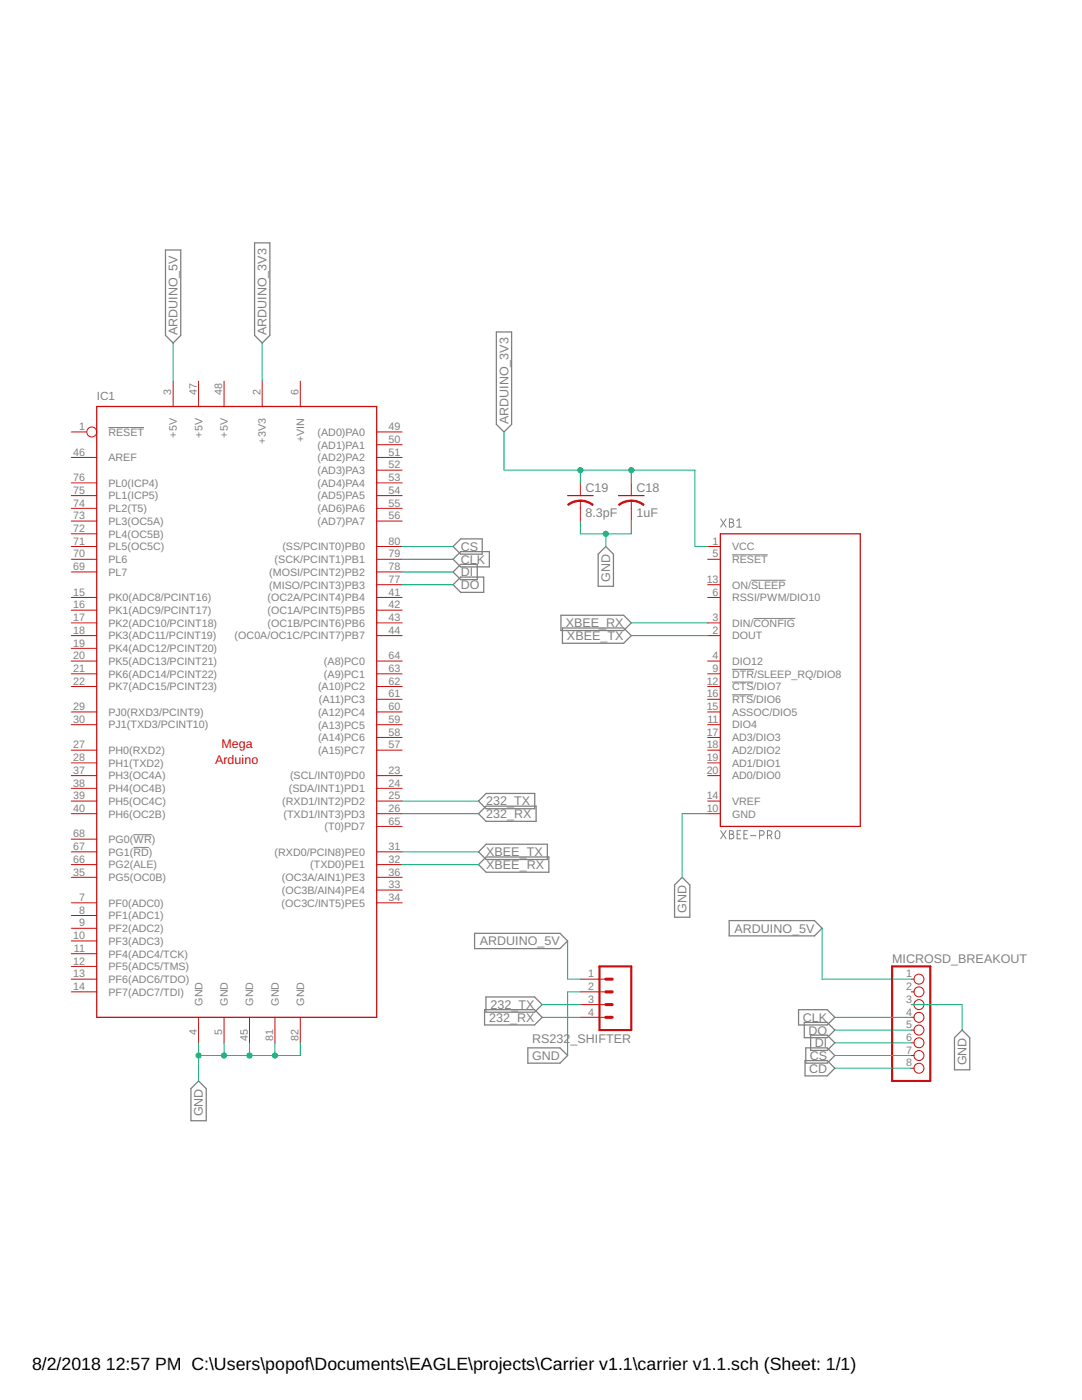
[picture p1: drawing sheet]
<svg xmlns="http://www.w3.org/2000/svg" width="216mm" height="279mm" viewBox="0 0 216 279" stroke-linecap="round" stroke-linejoin="round" font-family="sans-serif">
<g fill="none" stroke="#808080" stroke-width=".2">
<path d="M21.6 85.3h7.1M143.8 103.6l1.1 1.6M144.9 103.6l-1.1 1.6M145.5 103.6h.5a.36 .36 0 0 1 .3 .3 .36 .36 0 0 1-.3 .4 .46 .46 0 0 1 .4 .4 .46 .46 0 0 1-.4 .5h-.5zM145.5 104.3h.5M146.1 110.7h7.1M147 105.2h.9M147 103.9l.5-.3v1.6M149.9 115.8h6.8M146.1 133.6h4.4M146.1 136.1h4.2M146.1 138.7h4.2"/>
<path d="M150.3 123.4h8.4M26.6 166.6h3.7M26.6 169.1h3.1M143.8 165.8l1.1 1.6M144.9 165.8l-1.1 1.6M145.5 165.8h.5a.36 .36 0 0 1 .3 .3 .36 .36 0 0 1-.3 .4 .46 .46 0 0 1 .4 .5 .46 .46 0 0 1-.4 .4h-.5zM145.5 166.5h.5M147.1 166.5h.5M147.8 165.8h-.7v1.6h.7M148.4 166.5h.6M149.2 165.8h-.8v1.6h.8M149.8 166.8h1"/>
<path d="M151.6 166.7h.4a.46 .46 0 0 0 .5-.5 .46 .46 0 0 0-.5-.4h-.4v1.6M153.1 166.7h.5a.46 .46 0 0 0 .4-.5 .46 .46 0 0 0-.4-.4h-.5v1.6M153.7 166.7l.3 .7M154.8 165.9l.3-.1 .3 .1a1.33 1.33 0 0 1 .2 1.2l-.5 .3-.3-.1-.1-.3z"/>
</g>
<g fill="none" stroke="#808080" stroke-width=".25">
<path d="M33 49.9h3.1v17l-1.6 1.6-1.5-1.6zM50.8 48.5h3v18.4l-1.5 1.6-1.5-1.6zM99 66.3h3.1v18.4l-1.5 1.5-1.6-1.5zM90.4 111.6l1.5-1.5h5.7v3h-5.7zM90.4 116.7l1.5-1.5h4.6v3h-4.6zM90.4 114.2l1.5-1.6h3.3v3.1h-3.3zM90.4 109.1l1.5-1.6h4.3v3.1h-4.3zM120.9 109.1l1.5 1.5v6.4h-3v-6.4zM111.9 122.8h12.5l1.6 1.5-1.6 1.5h-12.5zM112.2 125.3h12.2l1.6 1.6-1.6 1.5h-12.2zM95.5 159.9l1.5-1.6h9.7v3.1h-9.7zM95.5 162.4l1.5-1.5h10v3h-10z"/>
<path d="M95.5 172.6l1.5-1.6h12.5v3.1h-12.5zM97 168.5h12.2v3h-12.2l-1.5-1.5zM136.1 175.1l1.5 1.5v6.4h-3v-6.4zM94.7 186.3h17l1.6 1.5-1.6 1.5h-17zM97 199h9.7l1.5 1.5-1.5 1.5h-9.7zM145.5 183.7h17l1.5 1.6-1.5 1.5h-17zM39.6 215.7l1.5 1.6v6.4h-3v-6.4zM96.7 201.5h10l1.5 1.5-1.5 1.6h-10zM105.3 209.1h6.4l1.6 1.6-1.6 1.5h-6.4zM159.3 201.5h5.8l1.5 1.5-1.5 1.6h-5.8zM160.5 204h4.6l1.5 1.6-1.5 1.5h-4.6zM160.6 211.7h4.5l1.5 1.5-1.5 1.5h-4.5z"/>
<path d="M160.8 209.1h4.3l1.5 1.6-1.5 1.5h-4.3zM161.8 206.6h3.3l1.5 1.5-1.5 1.5h-3.3zM192 205.6l1.5 1.5v6.4h-3v-6.4z"/>
</g>
<path d="M19.3 81.1h55.9v121.9h-55.9zM113.3 98.9h5M123.4 98.9h5.1M143.7 106.5h28v58.4h-28z" fill="none" stroke="#c90d0c" stroke-width=".25"/>
<g fill="none" stroke="#c90d0c" stroke-width=".2">
<path d="M34.5 76.1v5M39.6 76.1v5M44.7 76.1v5M52.3 76.1v5M59.9 76.1v5M14.2 98.9h5.1M14.2 96.4h5.1M14.2 91.3h5.1M14.2 86.2h3.1M75.2 98.9h5M75.2 96.4h5M75.2 93.8h5"/>
<path d="M75.2 91.3h5M75.2 88.8h5M75.2 86.2h5M115.8 96.4v2.5M115.8 99.9v4.1M126 96.4v2.5M126 99.9v4.1M14.2 119.2h5.1M14.2 104h5.1M14.2 101.5h5.1M14.2 111.6h5.1M14.2 109.1h5.1"/>
<path d="M14.2 106.5h5.1M14.2 114.2h5.1M75.2 116.7h5M75.2 119.2h5M75.2 104h5M75.2 101.5h5M75.2 111.6h5M75.2 109.1h5M75.2 114.2h5M141.2 116.7h2.5M141.2 119.2h2.5M141.2 111.6h2.5"/>
<path d="M141.2 109.1h2.5M14.2 121.8h5.1M14.2 124.3h5.1M14.2 126.9h5.1M14.2 129.4h5.1M14.2 131.9h5.1M14.2 134.5h5.1M14.2 137h5.1M75.2 121.8h5M75.2 124.3h5M75.2 126.9h5M75.2 131.9h5"/>
<path d="M75.2 134.5h5M75.2 137h5M75.2 139.6h5M141.2 124.3h2.5M141.2 126.9h2.5M141.2 131.9h2.5M141.2 134.5h2.5M141.2 137h2.5M141.2 139.6h2.5M14.2 149.7h5.1M14.2 152.3h5.1M14.2 157.3h5.1"/>
<path d="M14.2 159.9h5.1M14.2 142.1h5.1M14.2 144.6h5.1M14.2 154.8h5.1M75.2 149.7h5M75.2 157.3h5M75.2 159.9h5M75.2 142.1h5M75.2 144.6h5M75.2 147.2h5M75.2 154.8h5M141.2 149.7h2.5"/>
<path d="M141.2 152.3h2.5M141.2 159.9h2.5M141.2 142.1h2.5M141.2 144.6h2.5M141.2 147.2h2.5M141.2 154.8h2.5M14.2 162.4h5.1M14.2 170h5.1M14.2 172.6h5.1M14.2 175.1h5.1M14.2 167.5h5.1M75.2 162.4h5"/>
<path d="M75.2 164.9h5M75.2 170h5M75.2 172.6h5M75.2 175.1h5M75.2 177.6h5M141.2 162.4h2.5M14.2 180.2h5.1M14.2 190.3h5.1M14.2 187.8h5.1M14.2 185.3h5.1M14.2 182.7h5.1M14.2 192.9h5.1"/>
<path d="M14.2 195.4h5.1M14.2 198h5.1M75.2 180.2h5M115.8 195.4h5.1M115.8 198h5.1M181.8 195.4h.6M181.8 198h.6M39.6 203v5.1M44.7 203v5.1M49.8 203v5.1M54.9 203v5.1M59.9 203v5.1"/>
<path d="M115.8 200.5h5.1M115.8 203h5.1M181.8 200.5h.6M181.8 203h.6M181.8 205.6h.6M181.8 208.1h.6M181.8 210.7h.6M181.8 213.2h.6"/>
<circle cx="18.3" cy="86.2" r=".99"/>
<circle cx="183.4" cy="198" r=".99"/>
<circle cx="183.4" cy="195.4" r=".99"/>
<circle cx="183.4" cy="205.6" r=".99"/>
<circle cx="183.4" cy="213.2" r=".99"/>
<circle cx="183.4" cy="203" r=".99"/>
<circle cx="183.4" cy="210.7" r=".99"/>
<circle cx="183.4" cy="208.1" r=".99"/>
<circle cx="183.4" cy="200.5" r=".99"/>
</g>
<path d="M119.6 192.9h6.4v12.7h-6.4zM178 192.9h7.6v22.8h-7.6z" fill="none" stroke="#c90d0c" stroke-width=".42"/>
<path d="M120.9 198h1.3M120.9 195.4h1.3M120.9 200.5h1.3M120.9 203h1.3" fill="none" stroke="#c90d0c" stroke-width=".61"/>
<g fill="#c90d0c" stroke="#c90d0c" stroke-width=".2">
<path d="M126 99.8l1.3 .2 1.2 .7-.1 .2-.9-.5-1.5-.3z" fill-rule="evenodd"/>
<path d="M123.4 100.7l1.2-.7 1.4-.2v.3l-1.5 .3-.9 .5z" fill-rule="evenodd"/>
<path d="M115.8 99.8l1.4 .2 1.2 .7-.2 .2-.9-.5-1.5-.3z" fill-rule="evenodd"/>
<path d="M113.3 100.7l1.1-.7 1.4-.2v.3l-1.5 .3-.9 .5z" fill-rule="evenodd"/>
</g>
<g fill="none" stroke="#0dab76" stroke-width=".2">
<path d="M34.5 68.5v7.6M52.3 68.5v7.6M100.6 86.2v7.6h38.1v15.3h2.5M115.8 93.8v2.6M126 93.8v2.6M80.2 109.1h10.2M80.2 111.6h10.2M80.2 116.7h10.2M80.2 114.2h10.2M115.8 104v2.5h10.2v-2.5M120.9 106.5v2.6M126 124.3h15.2"/>
<path d="M126 126.9h15.2M80.2 159.9h15.3M80.2 162.4h15.3M80.2 172.6h15.3M80.2 170h15.3M141.2 162.4h-5.1v12.7M113.3 187.8v7.6h2.5M115.8 198h-2.5v12.7M164 185.3v10.1h17.8M39.6 208.1v7.6M44.7 208.1v2.6M49.8 208.1v2.6"/>
<path d="M54.9 208.1v2.6M59.9 208.1v2.6h-20.3M108.2 200.5h7.6M108.2 203h7.6M166.6 210.7h15.2M166.6 203h15.2M166.6 205.6h15.2M166.6 208.1h15.2M166.6 213.2h15.2M181.8 200.5h10.2v5.1"/>
</g>
<g fill="#0dab76" stroke="#0dab76" stroke-width=".2">
<circle cx="39.6" cy="210.7" r=".51"/>
<circle cx="44.7" cy="210.7" r=".51"/>
<circle cx="49.8" cy="210.7" r=".51"/>
<circle cx="54.9" cy="210.7" r=".51"/>
<circle cx="120.9" cy="106.5" r=".51"/>
<circle cx="115.8" cy="93.8" r=".51"/>
<circle cx="126" cy="93.8" r=".51"/>
</g>
<g font-size="3.5">
<text x="6.4" y="273.4">8/2/2018</text>
<text x="21.1" y="273.4">12:57 PM C:\Users\popof\Documents\EAGLE\projects\Carrier v1.1\carrier v1.1.sch (Sheet: 1/1)</text>
</g>
<g font-size="2.5" fill="#808080">
<text x="35.4" y="66.9" transform="rotate(-90 35.4 66.9)">ARDUINO_5V</text>
<text x="53.2" y="66.9" transform="rotate(-90 53.2 66.9)">ARDUINO_3V3</text>
<text x="101.5" y="84.7" transform="rotate(-90 101.5 84.7)">ARDUINO_3V3</text>
<text x="116.8" y="98.3">C19</text>
<text x="127" y="98.3">C18</text>
<text x="116.8" y="103.1">8.3pF</text>
<text x="127" y="103.1">1uF</text>
<text x="91.9" y="112.5">CLK</text>
<text x="91.9" y="110">CS</text>
<text x="91.9" y="117.6">DO</text>
<text x="91.9" y="115">DI</text>
<text x="121.8" y="116.1" transform="rotate(-90 121.8 116.1)">GND</text>
<text x="112.9" y="125.2">XBEE_RX</text>
<text x="113.1" y="127.7">XBEE_TX</text>
<text x="97" y="160.8">232_TX</text>
<text x="97" y="163.3">232_RX</text>
<text x="97" y="173.4">XBEE_RX</text>
<text x="97" y="170.9">XBEE_TX</text>
<text x="137" y="182.2" transform="rotate(-90 137 182.2)">GND</text>
<text x="95.8" y="188.7">ARDUINO_5V</text>
<text x="146.5" y="186.1">ARDUINO_5V</text>
<text x="178" y="192.2">MICROSD_BREAKOUT</text>
<text x="97.6" y="203.9">232_RX</text>
<text x="97.9" y="201.4">232_TX</text>
<text x="160.2" y="203.9">CLK</text>
<text x="106.2" y="208.1">RS232</text>
<text x="113.9" y="208.1">_SHIFTER</text>
<text x="161.3" y="206.5">DO</text>
<text x="162.6" y="209">DI</text>
<text x="106.2" y="211.5">GND</text>
<text x="161.5" y="214.1">CD</text>
<text x="161.6" y="211.5">CS</text>
<text x="192.9" y="212.6" transform="rotate(-90 192.9 212.6)">GND</text>
<text x="40.5" y="222.8" transform="rotate(-90 40.5 222.8)">GND</text>
</g>
<g font-size="2.5" fill="#c90d0c">
<text x="44.2" y="149.2">Mega</text>
<text x="42.9" y="152.5">Arduino</text>
</g>
<text font-size="2.3" fill="#808080" x="19.3" y="79.9">IC1</text>
<g font-size="2.1" fill="#808080">
<text x="34.2" y="78.8" transform="rotate(-90 34.2 78.8)">3</text>
<text x="39.3" y="78.8" transform="rotate(-90 39.3 78.8)">47</text>
<text x="44.3" y="78.8" transform="rotate(-90 44.3 78.8)">48</text>
<text x="52" y="78.8" transform="rotate(-90 52 78.8)">2</text>
<text x="59.6" y="78.8" transform="rotate(-90 59.6 78.8)">6</text>
<text x="15.8" y="85.9">1</text>
<text x="21.6" y="87">RESET</text>
<text x="35.3" y="87.3" transform="rotate(-90 35.3 87.3)">+5V</text>
<text x="40.4" y="87.3" transform="rotate(-90 40.4 87.3)">+5V</text>
<text x="45.5" y="87.3" transform="rotate(-90 45.5 87.3)">+5V</text>
<text x="53.1" y="88.5" transform="rotate(-90 53.1 88.5)">+3V3</text>
<text x="60.7" y="88.3" transform="rotate(-90 60.7 88.3)">+VIN</text>
<text x="63.4" y="89.5">(AD1)PA1</text>
<text x="63.4" y="87">(AD0)PA0</text>
<text x="77.5" y="88.4">50</text>
<text x="77.5" y="85.9">49</text>
<text x="14.6" y="90.9">46</text>
<text x="21.6" y="92.1">AREF</text>
<text x="63.4" y="94.6">(AD3)PA3</text>
<text x="63.4" y="92.1">(AD2)PA2</text>
<text x="77.5" y="93.5">52</text>
<text x="77.5" y="90.9">51</text>
<text x="14.6" y="96">76</text>
<text x="14.6" y="98.6">75</text>
<text x="14.6" y="101.1">74</text>
<text x="21.6" y="97.1">PL0(ICP4)</text>
<text x="21.6" y="99.7">PL1(ICP5)</text>
<text x="63.4" y="99.7">(AD5)PA5</text>
<text x="63.4" y="97.1">(AD4)PA4</text>
<text x="77.5" y="101.1">55</text>
<text x="77.5" y="98.6">54</text>
<text x="77.5" y="96">53</text>
<text x="14.6" y="103.6">73</text>
<text x="14.6" y="106.2">72</text>
<text x="21.6" y="102.2">PL2(T5)</text>
<text x="21.6" y="104.8">PL3(OC5A)</text>
<text x="21.6" y="107.3">PL4(OC5B)</text>
<text x="63.4" y="104.8">(AD7)PA7</text>
<text x="63.4" y="102.2">(AD6)PA6</text>
<text x="77.5" y="103.6">56</text>
<text x="14.6" y="108.7">71</text>
<text x="14.6" y="111.3">70</text>
<text x="14.6" y="113.8">69</text>
<text x="21.6" y="109.8">PL5(OC5C)</text>
<text x="21.6" y="112.4">PL6</text>
<text x="54.8" y="112.4">(SCK/PCINT1)PB1</text>
<text x="56.3" y="109.8">(SS/PCINT0)PB0</text>
<text x="77.5" y="111.3">79</text>
<text x="77.5" y="108.7">80</text>
<text x="77.5" y="113.8">78</text>
<text x="142.2" y="108.7">1</text>
<text x="142.2" y="111.3">5</text>
<text x="146.1" y="109.8">VCC</text>
<text x="146.1" y="112.4">RESET</text>
<text x="14.6" y="118.9">15</text>
<text x="21.6" y="120">PK0(ADC8/PCINT16)</text>
<text x="21.6" y="114.9">PL7</text>
<text x="53.4" y="120">(OC2A/PCINT4)PB4</text>
<text x="53.7" y="117.5">(MISO/PCINT3)PB3</text>
<text x="53.7" y="114.9">(MOSI/PCINT2)PB2</text>
<text x="77.5" y="116.3">77</text>
<text x="77.5" y="118.9">41</text>
<text x="141" y="116.3">13</text>
<text x="142.2" y="118.9">6</text>
<text x="146.1" y="120">RSSI/PWM/DIO10</text>
<text x="146.1" y="117.5">ON/SLEEP</text>
<text x="14.6" y="121.4">16</text>
<text x="14.6" y="124">17</text>
<text x="21.6" y="122.5">PK1(ADC9/PCINT17)</text>
<text x="21.6" y="125.1">PK2(ADC10/PCINT18)</text>
<text x="53.4" y="122.5">(OC1A/PCINT5)PB5</text>
<text x="53.4" y="125.1">(OC1B/PCINT6)PB6</text>
<text x="77.5" y="121.4">42</text>
<text x="77.5" y="124">43</text>
<text x="142.2" y="124">3</text>
<text x="146.1" y="125.1">DIN/CONFIG</text>
<text x="14.6" y="126.5">18</text>
<text x="14.6" y="129">19</text>
<text x="14.6" y="131.6">20</text>
<text x="21.6" y="127.6">PK3(ADC11/PCINT19)</text>
<text x="21.6" y="130.2">PK4(ADC12/PCINT20)</text>
<text x="46.8" y="127.6">(OC0A/OC1C/PCINT7)PB7</text>
<text x="77.5" y="126.5">44</text>
<text x="77.5" y="131.6">64</text>
<text x="142.2" y="126.5">2</text>
<text x="142.2" y="131.6">4</text>
<text x="146.1" y="127.6">DOUT</text>
<text x="14.6" y="134.1">21</text>
<text x="14.6" y="136.7">22</text>
<text x="21.6" y="132.7">PK5(ADC13/PCINT21)</text>
<text x="21.6" y="135.2">PK6(ADC14/PCINT22)</text>
<text x="21.6" y="137.8">PK7(ADC15/PCINT23)</text>
<text x="63.5" y="137.8">(A10)PC2</text>
<text x="64.6" y="132.7">(A8)PC0</text>
<text x="64.6" y="135.2">(A9)PC1</text>
<text x="77.5" y="134.1">63</text>
<text x="77.5" y="136.7">62</text>
<text x="141" y="136.7">12</text>
<text x="142.2" y="134.1">9</text>
<text x="146.1" y="132.7">DIO12</text>
<text x="146.1" y="135.2">DTR/SLEEP_RQ/DIO8</text>
<text x="146.1" y="137.8">CTS/DIO7</text>
<text x="14.6" y="141.7">29</text>
<text x="21.6" y="142.8">PJ0(RXD3/PCINT9)</text>
<text x="63.5" y="142.8">(A12)PC4</text>
<text x="63.6" y="140.3">(A11)PC3</text>
<text x="77.5" y="139.2">61</text>
<text x="77.5" y="141.7">60</text>
<text x="141" y="141.7">15</text>
<text x="141" y="139.2">16</text>
<text x="146.1" y="142.8">ASSOC/DIO5</text>
<text x="146.1" y="140.3">RTS/DIO6</text>
<text x="14.6" y="149.3">27</text>
<text x="14.6" y="144.3">30</text>
<text x="21.6" y="145.4">PJ1(TXD3/PCINT10)</text>
<text x="63.5" y="145.4">(A13)PC5</text>
<text x="63.5" y="147.9">(A14)PC6</text>
<text x="77.5" y="144.3">59</text>
<text x="77.5" y="146.8">58</text>
<text x="77.5" y="149.3">57</text>
<text x="141" y="146.8">17</text>
<text x="141" y="149.3">18</text>
<text x="141.2" y="144.3">11</text>
<text x="146.1" y="145.4">DIO4</text>
<text x="146.1" y="147.9">AD3/DIO3</text>
<text x="14.6" y="151.9">28</text>
<text x="14.6" y="154.4">37</text>
<text x="21.6" y="150.5">PH0(RXD2)</text>
<text x="21.6" y="153">PH1(TXD2)</text>
<text x="21.6" y="155.5">PH3(OC4A)</text>
<text x="57.9" y="155.5">(SCL/INT0)PD0</text>
<text x="63.5" y="150.5">(A15)PC7</text>
<text x="77.5" y="154.4">23</text>
<text x="141" y="151.9">19</text>
<text x="141" y="154.4">20</text>
<text x="146.1" y="150.5">AD2/DIO2</text>
<text x="146.1" y="153">AD1/DIO1</text>
<text x="146.1" y="155.5">AD0/DIO0</text>
<text x="14.6" y="157">38</text>
<text x="14.6" y="159.5">39</text>
<text x="21.6" y="158.1">PH4(OC4B)</text>
<text x="21.6" y="160.6">PH5(OC4C)</text>
<text x="56.3" y="160.6">(RXD1/INT2)PD2</text>
<text x="57.6" y="158.1">(SDA/INT1)PD1</text>
<text x="77.5" y="157">24</text>
<text x="77.5" y="159.5">25</text>
<text x="141" y="159.5">14</text>
<text x="146.1" y="160.6">VREF</text>
<text x="14.6" y="162">40</text>
<text x="14.6" y="167.1">68</text>
<text x="21.6" y="163.2">PH6(OC2B)</text>
<text x="56.6" y="163.2">(TXD1/INT3)PD3</text>
<text x="64.7" y="165.7">(T0)PD7</text>
<text x="77.5" y="162">26</text>
<text x="77.5" y="164.6">65</text>
<text x="141" y="162">10</text>
<text x="146.1" y="163.2">GND</text>
<text x="14.6" y="169.7">67</text>
<text x="14.6" y="172.2">66</text>
<text x="21.6" y="168.2">PG0(WR)</text>
<text x="21.6" y="170.8">PG1(RD)</text>
<text x="21.6" y="173.3">PG2(ALE)</text>
<text x="54.8" y="170.8">(RXD0/PCIN8)PE0</text>
<text x="61.9" y="173.3">(TXD0)PE1</text>
<text x="77.5" y="169.7">31</text>
<text x="77.5" y="172.2">32</text>
<text x="14.6" y="174.7">35</text>
<text x="15.8" y="179.8">7</text>
<text x="21.6" y="175.9">PG5(OC0B)</text>
<text x="56.2" y="175.9">(OC3A/AIN1)PE3</text>
<text x="56.2" y="178.4">(OC3B/AIN4)PE4</text>
<text x="77.5" y="174.7">36</text>
<text x="77.5" y="177.3">33</text>
<text x="77.5" y="179.8">34</text>
<text x="15.8" y="184.9">9</text>
<text x="15.8" y="182.4">8</text>
<text x="21.6" y="180.9">PF0(ADC0)</text>
<text x="21.6" y="183.5">PF1(ADC1)</text>
<text x="56.2" y="180.9">(OC3C/INT5)PE5</text>
<text x="14.6" y="187.4">10</text>
<text x="14.7" y="190">11</text>
<text x="21.6" y="191.1">PF4(ADC4/TCK)</text>
<text x="21.6" y="188.6">PF3(ADC3)</text>
<text x="21.6" y="186">PF2(ADC2)</text>
<text x="14.6" y="192.5">12</text>
<text x="14.6" y="195.1">13</text>
<text x="14.6" y="197.6">14</text>
<text x="21.6" y="193.6">PF5(ADC5/TMS)</text>
<text x="21.6" y="196.2">PF6(ADC6/TDO)</text>
<text x="117.4" y="195.1">1</text>
<text x="117.4" y="197.6">2</text>
<text x="180.8" y="195.1">1</text>
<text x="180.8" y="197.6">2</text>
<text x="21.6" y="198.7">PF7(ADC7/TDI)</text>
<text x="40.4" y="200.7" transform="rotate(-90 40.4 200.7)">GND</text>
<text x="45.5" y="200.7" transform="rotate(-90 45.5 200.7)">GND</text>
<text x="50.5" y="200.7" transform="rotate(-90 50.5 200.7)">GND</text>
<text x="55.6" y="200.7" transform="rotate(-90 55.6 200.7)">GND</text>
<text x="60.7" y="200.7" transform="rotate(-90 60.7 200.7)">GND</text>
<text x="117.4" y="200.1">3</text>
<text x="117.4" y="202.7">4</text>
<text x="180.8" y="200.1">3</text>
<text x="180.8" y="202.7">4</text>
<text x="39.3" y="206.6" transform="rotate(-90 39.3 206.6)">4</text>
<text x="44.3" y="206.6" transform="rotate(-90 44.3 206.6)">5</text>
<text x="49.4" y="207.7" transform="rotate(-90 49.4 207.7)">45</text>
<text x="54.5" y="207.7" transform="rotate(-90 54.5 207.7)">81</text>
<text x="59.6" y="207.7" transform="rotate(-90 59.6 207.7)">82</text>
<text x="180.8" y="205.2">5</text>
<text x="180.8" y="207.8">6</text>
<text x="180.8" y="210.3">7</text>
<text x="180.8" y="212.8">8</text>
</g>
</svg>
